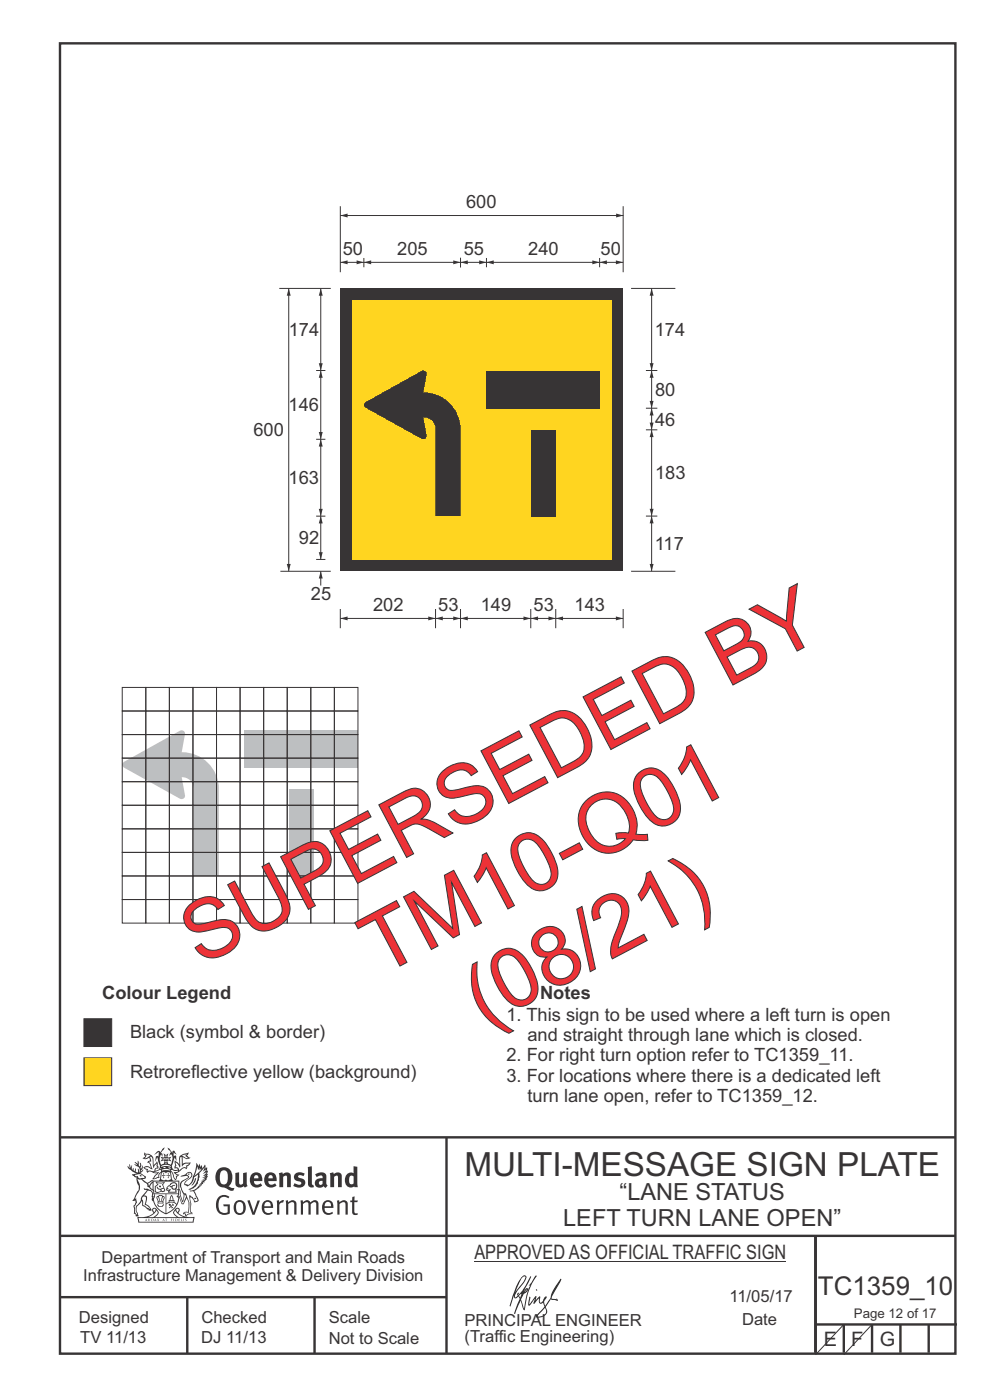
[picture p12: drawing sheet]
<svg xmlns="http://www.w3.org/2000/svg" width="210mm" height="297mm" viewBox="0 0 210 297" stroke-linecap="round" stroke-linejoin="round" font-family="sans-serif">
<g fill="none" stroke="#373435" stroke-width=".51">
<path d="M12.7 9.2h190v278h-190zM12.7 241.3h190M94.7 241.4v45.8M12.7 275.2h82M12.7 262.2h190.1M39.7 275.2v12M66.7 275.2v12M173 262.2v24.8M173 281h30M179 281v6M185 281v6M191 281v6"/>
<path d="M197 281v6"/>
</g>
<path d="M100.6 267.7h66.2" fill="none" stroke="#373435" stroke-width=".21"/>
<g fill="#373435">
<path d="M47 248.5a2.55 2.55 0 0 0 0 2.7l.3 .1a.81 .81 0 0 0 1-.9v-.6a1.04 1.04 0 0 0-1.1-1.5zM46.3 248.1a1.82 1.82 0 0 1 2.1-.2 1.82 1.82 0 0 1 .9 1.9 2.29 2.29 0 0 1-.8 1.9l.7 .3h.5l-.2 .6a2.87 2.87 0 0 1-2-.7 2.12 2.12 0 0 1-1.6-3.1z" fill-rule="evenodd"/>
<path d="M49.9 248.9l.8-.2v2a.46 .46 0 0 0 .3 .6 .46 .46 0 0 0 .6-.3v-2.1l.7-.2v2.4l.2 .5-.5 .4-.3-.3a1.02 1.02 0 0 1-1.2 .2 1.02 1.02 0 0 1-.6-1.1z" fill-rule="evenodd"/>
<path d="M54 249.5l-.1 .5h.9a.49 .49 0 0 0-.2-.6 .49 .49 0 0 0-.6 .1zM53.4 249.1a1.34 1.34 0 0 1 1.6-.2 1.34 1.34 0 0 1 .7 1.5v.2h-1.8a.77 .77 0 0 0 .5 .8 .77 .77 0 0 0 .9-.4l.3 .5a1.59 1.59 0 0 1-2 .2 1.59 1.59 0 0 1-.5-2z" fill-rule="evenodd"/>
<path d="M57.1 249.5l-.2 .5h1a.49 .49 0 0 0-.2-.6 .49 .49 0 0 0-.6 .1zM56.4 249.1a1.34 1.34 0 0 1 1.6-.2 1.34 1.34 0 0 1 .7 1.5v.2h-1.8a.77 .77 0 0 0 .5 .8 .77 .77 0 0 0 .9-.4l.4 .5a1.59 1.59 0 0 1-2.1 .2 1.59 1.59 0 0 1-.5-2z" fill-rule="evenodd"/>
<path d="M59.2 248.9l.7-.2 .1 .4a.95 .95 0 0 1 1-.3 .95 .95 0 0 1 .7 .8v2.3h-.8v-2.3a.46 .46 0 0 0-.8 .1v2.2h-.8z" fill-rule="evenodd"/>
<path d="M62.6 249.1a1.75 1.75 0 0 1 2-.1l-.2 .5-.6-.2a.43 .43 0 0 0-.6 .3l.4 .3a1.04 1.04 0 0 1 1.2 1.1 1.04 1.04 0 0 1-1.4 1l-1.2-.4 .3-.6 1 .4 .4-.4a.88 .88 0 0 0-1-.5l-.4-.2-.1-.4z" fill-rule="evenodd"/>
<path d="M65.3 247.6l.8-.2 .1 3.8 .3 .2 .1 .5a.88 .88 0 0 1-1-.1 .88 .88 0 0 1-.3-1z" fill-rule="evenodd"/>
<path d="M67.8 250.6a.43 .43 0 0 0-.1 .7 .43 .43 0 0 0 .7-.1v-.7zM66.8 249.2a1.7 1.7 0 0 1 2.4 .1v1.8l.3 .4-.4 .5-.5-.3a1.03 1.03 0 0 1-1.7-.2 1.03 1.03 0 0 1 .8-1.5h.7v-.4a.8 .8 0 0 0-1.2 .1z" fill-rule="evenodd"/>
<path d="M70 248.9l.7-.2 .1 .4a.95 .95 0 0 1 1-.3 .95 .95 0 0 1 .7 .8v2.3h-.8v-2.3a.46 .46 0 0 0-.8 .1v2.2h-.8z" fill-rule="evenodd"/>
<path d="M74.3 249.5a1.48 1.48 0 0 0 0 1.7h.5l.2-.1v-1.5l-.3-.2zM75 247.4l.8 .1 .1 4.4h-.7l-.1-.2a1.26 1.26 0 0 1-1.4 0 1.26 1.26 0 0 1-.5-1.3 1.29 1.29 0 0 1 .4-1.3 1.29 1.29 0 0 1 1.4-.2z" fill-rule="evenodd"/>
<path d="M46.4 253.9a1.72 1.72 0 0 1 2.3 0l-.3 .3a1.24 1.24 0 0 0-1.4-.2 1.24 1.24 0 0 0-.6 1.4 1.49 1.49 0 0 0 1.2 2l.7-.2v-1.3h-.8l-.1-.4h1.4v1.9a1.93 1.93 0 0 1-2.3 0 1.93 1.93 0 0 1-.7-2.2l.2-.7z" fill-rule="evenodd"/>
<path d="M50.4 255.1a1.65 1.65 0 0 0 .2 2.2 .99 .99 0 0 0 1-1.4 .78 .78 0 0 0-.4-.8 .78 .78 0 0 0-.8 0zM50 254.9a1.33 1.33 0 0 1 1.6-.1 1.33 1.33 0 0 1 .5 1.4 1.31 1.31 0 0 1-1.3 1.6 1.31 1.31 0 0 1-1.2-1.6v-.6z" fill-rule="evenodd"/>
<path d="M52.5 254.7l.5-.1 .8 2.6 .8-2.5h.5l-1.1 3h-.5z" fill-rule="evenodd"/>
<path d="M56.3 255.2l-.2 .7h1.3a.7 .7 0 0 0-.3-.8 .7 .7 0 0 0-.8 .1zM55.9 255a1.22 1.22 0 0 1 1.5-.2 1.22 1.22 0 0 1 .5 1.5h-1.8a.93 .93 0 0 0 .5 1 .93 .93 0 0 0 1.1-.2l.2 .3a1.43 1.43 0 0 1-1.8 .1 1.43 1.43 0 0 1-.6-1.7z" fill-rule="evenodd"/>
<path d="M58.7 254.7l.4-.1 .1 .5 .4-.4 .6-.1-.1 .6a.66 .66 0 0 0-.9 .6v1.9h-.4z" fill-rule="evenodd"/>
<path d="M60.6 254.8l.4-.2 .1 .5a.94 .94 0 0 1 1-.5 .94 .94 0 0 1 .8 .8v2.3h-.5l-.1-2.5a.81 .81 0 0 0-1.2 .3v2.2h-.4z" fill-rule="evenodd"/>
<path d="M63.7 254.7l.5-.1 .1 .5 .4-.3a.78 .78 0 0 1 1.2 .3 .9 .9 0 0 1 .9-.5 .9 .9 0 0 1 .8 .8v2.3h-.5l-.1-2.5a.67 .67 0 0 0-1.1 .3v2.2h-.5v-2.4l-.4-.2-.7 .4v2.2h-.5z" fill-rule="evenodd"/>
<path d="M69.1 255.2l-.2 .7h1.3a.7 .7 0 0 0-.3-.8 .7 .7 0 0 0-.8 .1zM68.7 255a1.22 1.22 0 0 1 1.5-.2 1.22 1.22 0 0 1 .5 1.5h-1.8a.93 .93 0 0 0 .4 1 .93 .93 0 0 0 1.2-.2l.2 .3a1.44 1.44 0 0 1-1.8 .1 1.44 1.44 0 0 1-.6-1.7z" fill-rule="evenodd"/>
<path d="M71.5 254.8l.4-.2 .1 .5a.94 .94 0 0 1 1-.5 .94 .94 0 0 1 .8 .8v2.3h-.5l-.1-2.5a.81 .81 0 0 0-1.2 .3v2.2h-.4z" fill-rule="evenodd"/>
<path d="M74.7 253.9l.5-.1v.9h.7l-.1 .4h-.6v2.1l.1 .2h.5l.1 .3a.75 .75 0 0 1-1.2-.6v-2h-.4v-.4h.4z" fill-rule="evenodd"/>
<path d="M30.8 244.9l1.1 .3-.9 .5h-.4l.6-.5zM31.8 245.5l.2-.1a2.44 2.44 0 0 1 .5 1.9l.1 .5 .6-1-.1 .6 .3 .3a.57 .57 0 0 0-.6 .8l-1-.2-.5 .2 .2-.5-.8-.3 .7-.1 .9 .5 .1-.1-.6-1.3-.2-.1 .5-.1zM30.7 244.4l-.1 .5 .2 .4-.6 .4a1.04 1.04 0 0 0 1.4-.1l.2 .6-.3 .1-.2 .4a.94 .94 0 0 1 .8 1.1l-.2-.1a1.16 1.16 0 0 0-1.5-.1l.3 .4 .4 .2 .1 .5 .2 .1 .1-.2a.94 .94 0 0 1 1.1 .3h.8l-1.2 1.2a1.13 1.13 0 0 0 1.2-.2l.4-.1v-.4l.4-.7a.83 .83 0 0 0-.6 1h-.3l-.7 .3 1.1-1.4-.5 .2-.5-.1 1.3-.5-.1-.2-.9 .4v-.3l.2-.2 .3 .1 .1-.3-.2-.4 .1-.6-.2-.3-.7 .9v-.7a1.42 1.42 0 0 0-1.6-1.8z" fill-rule="evenodd"/>
<path d="M38.5 245.3l.5-.3 .7-.1-.6 .3 .8 .5h-.3zM38.3 245.5h.2l.1 2a1.69 1.69 0 0 1 1.6-.7l-.8 .5 .1 .5a1.1 1.1 0 0 0-1.5 .6l-.1-.5-.2-.2h-.5l.3-.4-.3-.7a1.42 1.42 0 0 1 .9 1.1l.2-.1zM37.1 246.2l.1 1-.2 .3 .1 .5 .5-.1 .2 .2a.96 .96 0 0 1-1.2-.1l-.1 .1a1.06 1.06 0 0 0 1.3 .2v.1a.72 .72 0 0 1-.9 .2l.2 .5 .6 .2-.4 .2-.1 .7-.2-.4-.4-1.1-.4-.4 .4 .9a1.54 1.54 0 0 0 .7 1.2l.2-.3a.58 .58 0 0 1 .4-.7l.2-.2h-.3l-.5-.3 .9-.5a.93 .93 0 0 1 1.2-.5v.2l.2-.2 .1-.5a.99 .99 0 0 0 .7-.8l-1.3 .1-.3 .2-.1-1.4 .9 .4 .9-.3h-.4l-.5-.4 .4-.7-.6 .2a1.46 1.46 0 0 0-1.4 2.1l.1 .4-.3-.4z" fill-rule="evenodd"/>
<path d="M35.6 248.9l.2 .1-.1 .3 .4 .1-.4 .1v.5l-.1-.6h-.3l.3-.1z" fill-rule="evenodd"/>
<path d="M34.6 248.9l.2 .1v.3l.3 .1h-.3l-.1 .6v-.5l-.4-.1 .4-.1z" fill-rule="evenodd"/>
<path d="M34.3 248.8a.57 .57 0 0 1 .9 .2 .57 .57 0 0 1 .9-.2l.2 1.4h-.2a.57 .57 0 0 1-.9 0 .69 .69 0 0 1-1.1 0zM34.2 248.1l-.3 2.1-.1 .4h2.9l-.2-.4-.3-2.1h-.2v.3l-.8-.2-.8 .2v-.3z" fill-rule="evenodd"/>
<path d="M34.2 252.4a.3 .3 0 0 0 .6 0 .3 .3 0 0 0-.6 0zM33.3 251l.3 .3-.3 .3a.79 .79 0 0 0 0 1.3l.8-.2-.1-.3a.55 .55 0 0 1-.7-.6h.1l.2 .3 .3 .1 .8-.2-.4-.7 .4-.3-.7 .1zM33 250.7l1.1 .2 .9-.2-.4 .7 .4 1.1a.56 .56 0 0 1-.8 .3l-.2 .1a.73 .73 0 0 1-.9 .1 .73 .73 0 0 1-.3-.9v-.4l.6-.4z" fill-rule="evenodd"/>
<path d="M35.6 251.9l.7-.5a.58 .58 0 0 1 1-.1 .58 .58 0 0 1-.4 .9l-.3-.3a.43 .43 0 0 1 .6-.3v-.1a.57 .57 0 0 0-.8 .2l-.2-.1-.3 .1 .5 .2a.55 .55 0 0 0 .8 .4v.5h-1.3l.4-.3-.2-.2-.6 .1 .2-.2-.2-.1zM35.4 251.8l-.1 .2a.39 .39 0 0 0 .2 .6h.3l-.2 .4h1.9l-.1-.7a.86 .86 0 0 0-.1-1.4 .86 .86 0 0 0-1.3 .4z" fill-rule="evenodd"/>
<path d="M36 254.8h.8v.2h-.8zM36.4 253.8l.2 .8h-.4zM36.4 253.5l-.3 .5-.1 .6h-.2v.4l-.7 .4 .2 .2a1.48 1.48 0 0 1 2.1 .1l.2-.1-.6-.5v-.5h-.2l-.1-.6z" fill-rule="evenodd"/>
<path d="M35.8 255.4l.4 .1 .1 .3 .3-.2-.2-.2a.38 .38 0 0 1 .5 .5l-.2-.2-.3 .3 .4 .2-.4 .2-.1-.4-.4 .4-.1-.2 .4-.3-.1-.1-.2 .1z" fill-rule="evenodd"/>
<path d="M34.5 254h.2v.2l-.2 .6h-.2zM33.6 255.3h.9v.2a.55 .55 0 0 1-.8 .4v-.2l-.2-.1zM33.4 254h.2l.2 .8h-.2zM33.6 255h.8l.1 .1-.8 .1zM33.8 253.7h.5l-.2 1.1h-.1zM33.3 253.8l-.1 .3 .3 1.1a.48 .48 0 0 0-.1 .6 .48 .48 0 0 0 .5 .3l.5-.1a.49 .49 0 0 0 .2-.8l.3-1.1-.1-.3a1.42 1.42 0 0 0-1.5 0z" fill-rule="evenodd"/>
<path d="M33.7 251.5l.4 .1 .1 .3h-.3z" fill-rule="evenodd"/>
<path d="M41.3 250.1l.3-.2-.2 .9-.6 .7h-.2l.5-.7z" fill-rule="evenodd"/>
<path d="M39.7 249l.3-.2 .5 .2a.88 .88 0 0 1-.6 1.1 1.22 1.22 0 0 0-.8 1.3l.5 .2a.72 .72 0 0 0 .9-.4l.5-.8 .2-.6 .8-.6v.3a2.85 2.85 0 0 1-2 2.8l.1 .1a2.13 2.13 0 0 0 1.9-1.5v-.2a2.01 2.01 0 0 0 .3-1.8l1.1-1.3-.4 1 .7-.5-.7 1 .8-.4-.8 .8 .7-.1-.9 .5 .8-.1-.8 .4h.8l-.9 .3 .3 .2h-.4l.2 .3h-.3l.1 .3h-.4l.2 .3h-.2a2.16 2.16 0 0 1-2 1l.1 .2h.4a.76 .76 0 0 1 .7 .7l.5 1.2-.6 .2a1.45 1.45 0 0 0-1.1-1.3l.2 1.8-.1 1.8 .4 .3a1.07 1.07 0 0 0-1.2 .4v-.3l-.5-.2a.87 .87 0 0 1 1.1-.1v-.7a4.4 4.4 0 0 0-.6-3.1v-.3h-.3a2.16 2.16 0 0 1-.7-2.2l.3-.3 1.2-.8a.55 .55 0 0 0-.4-.8zM37.8 252.4a.76 .76 0 0 1 .3 1.1l.6 1.6 .4-1.7 .2 .1a.61 .61 0 0 1-.1 .9l-.3 .9h-.2l-.7-1.6-.3 .1a1.18 1.18 0 0 0 .1-1.4zM41.8 247.5l.2 .8 .3-.6v.6l.4-.5a1.9 1.9 0 0 1-1.1 1.4l-.4 .3zM38.3 249.6l1.3-.1 .2 .1v.3l-.5 .3a1.26 1.26 0 0 0-.9 1.9l.2 .6a1.84 1.84 0 0 1 .1 2.1l-.4-1.3a.96 .96 0 0 0-.4-1.3l-.4 .3a.78 .78 0 0 1 0 1.2l.1 .3h.4l.4 1.1a.38 .38 0 0 0 .2 .4 .38 .38 0 0 0 .4-.1l.6-1.2a2.94 2.94 0 0 1 .4 2.5l-.1 .5-.8-.1-.3 .4v.2l.4-.1 .1 .4 .2 .1a1.02 1.02 0 0 1 1.3-.5v-.4l-.3-.1 .1-1.8-.3-1.3 .1 .1a1.14 1.14 0 0 1 .8 .9 .63 .63 0 0 0 .8-.2 .63 .63 0 0 0-.1-.9l-.7-1.2 .9-.6 .2-.3 .3-.1-.1-.2h.4l-.1-.3h.3l-.1-.3 .5-.1-.2-.2 .6-.4v-.2h-.2l.4-.5-.3 .1 .3-.6-.4 .1 .4-.5v-.3l-.3 .2 .2-.6-.1-.3-.4 .3v-.8l-.6 .8-.2-.7-.2 .4-.3-.7-.1 .6-.5-.8-.1 1.4-.6 1.9a1.81 1.81 0 0 1-1 1.4l-.6-.2a1.75 1.75 0 0 1 1.1-1.2 .75 .75 0 0 0 .1-1.3 .75 .75 0 0 0-1.1 .5z" fill-rule="evenodd"/>
<path d="M41.2 254.1h.3l.2 .3h-.4z" fill-rule="evenodd"/>
<path d="M29.4 258.4h11.6l-.1 .8h-11.4zM31.4 258.2l.4-.1a2.48 2.48 0 0 0 1.4-1.3l.3 .5-.5 .6-.5 .3zM32.5 256.6l.3-.2 .2 .2-.3 .6zM37.2 256.8a2.65 2.65 0 0 0 1.8 1.4h-1.1l-.5-.3-.5-.6zM37.4 256.6l.2-.2 .3 .2-.3 .6zM29.2 258.2l.1 1.2h11.8l.2-1.1-.2-.1a4.1 4.1 0 0 1-3.3-.9l.3-.4-.1-.5a1.06 1.06 0 0 0-1.3 .9l.2 .4 .6 .5h-4.7l.3-.1a.84 .84 0 0 0 .6-.7 .84 .84 0 0 0-.5-.9l-.3-.2-.5 .1-.1 .5 .3 .4a4.2 4.2 0 0 1-3.4 .9z" fill-rule="evenodd"/>
<path d="M31 258.7l.1 .2h-.2zM31 258.6l-.3 .5 .4-.1 .2 .1z" fill-rule="evenodd"/>
<path d="M31.4 258.6h.2v.4a.25 .25 0 0 0 .2-.1 .25 .25 0 0 0-.1-.3h.1a.29 .29 0 0 1 0 .4 .29 .29 0 0 1-.4 0 .29 .29 0 0 1 0-.4z" fill-rule="evenodd"/>
<path d="M32.2 258.6a.22 .22 0 0 1 .3 .2 .22 .22 0 0 1-.3 .2zM32 258.6l.1 .5a.33 .33 0 0 0 .4-.1 .33 .33 0 0 0 0-.4 .33 .33 0 0 0-.5 0z" fill-rule="evenodd"/>
<path d="M32.9 258.7l.1 .2h-.2zM32.9 258.6l-.2 .5 .3-.1 .2 .1z" fill-rule="evenodd"/>
<path d="M33.3 258.6h.2l.1 .2 .2-.2-.2 .2 .2 .3-.3-.2v.2h-.2l.2-.3z" fill-rule="evenodd"/>
<path d="M34.7 258.7l.1 .2h-.2zM34.7 258.6l-.3 .5 .4-.1 .2 .1z" fill-rule="evenodd"/>
<path d="M35 258.6h.5h-.2v.5h-.2l.1-.5z" fill-rule="evenodd"/>
<path d="M36.2 258.6h.3h-.1v.2h.1h-.1v.3h-.2z" fill-rule="evenodd"/>
<path d="M36.7 258.6h.2v.5h-.2z" fill-rule="evenodd"/>
<path d="M37.3 258.6a.22 .22 0 0 1 .3 .2 .22 .22 0 0 1-.3 .2zM37.1 258.6v.5a.33 .33 0 0 0 .5-.1 .33 .33 0 0 0 0-.4 .33 .33 0 0 0-.5 0z" fill-rule="evenodd"/>
<path d="M37.8 258.6h.4h-.2v.2h.1h-.1v.2l.2 .1h-.4z" fill-rule="evenodd"/>
<path d="M38.4 258.6h.2l-.1 .4 .2 .1h-.3z" fill-rule="evenodd"/>
<path d="M38.9 258.6h.2v.5h-.2z" fill-rule="evenodd"/>
<path d="M39.3 258.6h.2l-.1 .1 .2 .2-.2 .2h-.1v-.2l.2 .1z" fill-rule="evenodd"/>
<path d="M34.2 247.4a1.51 1.51 0 0 1 2.1 .2 2.67 2.67 0 0 0-2.1 0zM35.7 247.6l.5 .2v.2l-.4-.1zM34.6 247.7l.5-.1 .1 .2h-.4zM34.1 247.9l.2 .1-.3 .1zM35 246.9l.2-.2 .3 .2zM34.9 245.7h.2v.3h-.2zM35 245.1l.2 .2 .2-.2-.1 .4h-.2zM35.1 246.3h.2l.1 .4-.2-.2-.2 .2zM35.3 245.7h.2v.3h-.2zM34.4 245.7l.3 .1 .1 .2-.4 .1 .2-.2zM35.7 245.8l.3-.1-.2 .2 .2 .2-.4-.1zM32.7 244.9l1-.5-.1 1-.2-.2-.3 .2-.3 1.1 .5-1 .3 .9a1.84 1.84 0 0 1 .2 1.7l.4 .1a2.48 2.48 0 0 1 2.2 .1l.2-.3-.2-.7 .7-1.7 .4 .6-.2-1-.2-.1-.2 .3v-.9l.6 .4-.6-.8-.3 .1-.1 .4-.5-.8-.5-.3 .2 .4 .6 .6-.5 .7 .5-.3a2.06 2.06 0 0 1-.1 2.2l-.5-.2-.2-.6 .2-.1 .7 .2-.4-.5 .4-.5-.7 .2-.2-.2 .2-.7-.5 .4-.5-.4 .2 .7-.2 .2-.7-.2 .4 .5-.4 .5 .8-.2 .1 .1-.2 .6-.5 .2a2.02 2.02 0 0 1 0-2.2l.3 .5-.1-.6-.3-.1 .8-1.3-.4 .4-.5 .7-.2-.3a.8 .8 0 0 0-.8 .5z" fill-rule="evenodd"/>
<path d="M29.2 250.1l.3 .2a.61 .61 0 0 1 .8 .3l.3 .2a.8 .8 0 0 1 .6 1l.4 .1 .6 .5a1 1 0 0 1 .4 1.1l-.1 .7v-.5h-.1a.96 .96 0 0 0-.8-1.3l-.2-.2h-.7l-.1-.1-.1 .1 .1 .3h.6l-1.2 1.4-.2 .9-.4 .6a1.33 1.33 0 0 0-.5 1.8l.2 .5a1.26 1.26 0 0 1-.5-1.4l-.1-.4a1.56 1.56 0 0 0 .4-1.7l-.3 .2 .2-.5a3.2 3.2 0 0 0 .7-3zM30.4 253.9h.4a2.06 2.06 0 0 1-.1 1.6l.7 .5 .4 .4-.6-.1-.8-.6-.1-.9a.51 .51 0 0 1 .1-.9zM28.6 249.3a1.52 1.52 0 0 1 2.1 .6l-1.1 .1-.2-.1-.1-.4-.5 .1zM27.5 247v.8l-.3-.4-.1 .1a3.1 3.1 0 0 0 1.9 1.5l-1 .1 .5 .6 .5 .1 .1 1.1a1.84 1.84 0 0 1-.3 2.5l-.4 .9-.3 .4 .2 .1 .4-.1 .1 .4-.2 .5-.3 .2 .1 1.8 .2-.1 .3 .6h.1l.5-.1-.2-.5a1.3 1.3 0 0 1-.1-1.7l.9-1 .2 1.1 .5 .2 .5 .5 .1-.1 .2 .4 .5-.1a1.85 1.85 0 0 0-1.2-1.4l.1-.2a1.39 1.39 0 0 0 0-1.5l-.5-.1 .5-.5a.66 .66 0 0 1 .9-.4 .66 .66 0 0 1 .3 .9l-.1 .4 .2-.1v.2l-.1 .3 .2 .5 .1-.3a2.24 2.24 0 0 0 .1-2.2 .73 .73 0 0 1-.7-.7 .73 .73 0 0 1 .6-.7v-.2a.94 .94 0 0 0-.9 .8 .48 .48 0 0 1-.1-.5 .48 .48 0 0 1 .5-.3l.5-.3a.51 .51 0 0 0-.8 .2l-.4 .3-1.1-.8 .6-.1 .2-.5-1.2-.7 .5-.4v-.4l-.4 .4v-.2a.69 .69 0 0 0 .2-1v.5l-.2 .2v-1.1l-.3-.2 .1 .6-.1 .2-.4-1.2v.6l-.6-.3 .5 .6-.6-.2 .3 .3a1 1 0 0 1 .7 1.5l-.2-.8v.8l-.5-.2v-.7l-.2 .6-.2-.1-.1-.6-.2 .4-.2-.2 .1-.7-.2 .5z" fill-rule="evenodd"/>
<path d="M29.6 249.5l.2-.2 .3 .3z" fill-rule="evenodd"/>
<path d="M32.4 250.5h5.6v2l-.2-.1v-1.7h-5.2v2.5h5.2v-.8l.1 .2-.1 1.1v-.3h-2.5v4a4.1 4.1 0 0 0 2.6-3.6l.1-.1a4 4 0 0 1-2.8 3.9 4.2 4.2 0 0 1-2.8-4.7l.1 1.3 .1-.2a3.8 3.8 0 0 0 2.5 3.4v-4h-2.5l-.2-.9z" fill-rule="evenodd"/>
<circle cx="40" cy="249.1" r=".17"/>
</g>
<path d="M17.8 216.1h5.9v5.9h-5.9z" fill-rule="evenodd" fill="#373435" stroke="#373435" stroke-width=".21"/>
<path d="M17.8 224.4h5.9v5.9h-5.9z" fill-rule="evenodd" fill="#ffd520" stroke="#373435" stroke-width=".21"/>
<path d="M77.2 55.7h20.5" fill="none" stroke="#373435" stroke-width=".21"/>
<g fill="#373435">
<path d="M96.1 55.2l1.6 .5-1.6 .4z"/>
<path d="M77.2 55.7l1.5-.5v.9z"/>
<path d="M72.2 61.2h60v60h-60z" fill-rule="evenodd"/>
</g>
<path d="M74.7 63.7h55v55h-55z" fill-rule="evenodd" fill="#ffd520"/>
<path d="M133.9 61.2h9.4M138.2 109.5v11.7" fill="none" stroke="#373435" stroke-width=".21"/>
<g fill="#373435">
<path d="M137.8 119.7h.8l-.4 1.5z"/>
<path d="M138.2 109.5l.4 1.5h-.8z"/>
</g>
<path d="M137 91.2h2.4M138.2 91.2v18.3M137 109.5h2.4" fill="none" stroke="#373435" stroke-width=".21"/>
<g fill="#373435">
<path d="M137.8 108h.8l-.4 1.5z"/>
<path d="M138.2 91.2l.4 1.5h-.8z"/>
</g>
<path d="M137 78.6h2.4M138.2 61.2v17.4" fill="none" stroke="#373435" stroke-width=".21"/>
<g fill="#373435">
<path d="M137.8 77.1h.8l-.4 1.5z"/>
<path d="M138.2 61.2l.4 1.5h-.8z"/>
</g>
<path d="M72.2 45.7h60" fill="none" stroke="#373435" stroke-width=".21"/>
<g fill="#373435">
<path d="M130.7 45.3l1.5 .4-1.5 .4z"/>
<path d="M72.2 45.7l1.5-.4v.8z"/>
</g>
<path d="M72.2 55.7h5M132.2 43.8v14" fill="none" stroke="#373435" stroke-width=".21"/>
<g fill="#373435">
<path d="M75.6 55.2l1.6 .5-1.6 .4z"/>
<path d="M72.2 55.7l1.5-.5v.9z"/>
</g>
<path d="M127.2 55.7h5" fill="none" stroke="#373435" stroke-width=".21"/>
<g fill="#373435">
<path d="M130.6 55.2l1.6 .5-1.6 .4z"/>
<path d="M127.2 55.7l1.5-.5v.9z"/>
</g>
<path d="M77.2 54.7v2M97.7 54.7v2.1M97.7 55.7h5.5" fill="none" stroke="#373435" stroke-width=".21"/>
<g fill="#373435">
<path d="M97.7 55.7l1.5-.5v.9z"/>
<path d="M101.7 55.2l1.5 .5-1.5 .4z"/>
</g>
<path d="M103.2 54.7v2M127.2 54.7v2M137 86.6h2.4M138.2 86.6v4.6" fill="none" stroke="#373435" stroke-width=".21"/>
<g fill="#373435">
<path d="M137.8 89.7h.8l-.4 1.5z"/>
<path d="M138.2 86.6l.4 1.5h-.8z"/>
</g>
<path d="M138.2 78.6v8" fill="none" stroke="#373435" stroke-width=".21"/>
<g fill="#373435">
<path d="M137.8 85.1h.8l-.4 1.5z"/>
<path d="M138.2 78.6l.4 1.6h-.8z"/>
</g>
<path d="M72.2 43.8v14M133.9 121.2h9.4" fill="none" stroke="#373435" stroke-width=".21"/>
<g fill="#373435">
<path d="M112.5 91.2h5.3v18.3h-5.3z" fill-rule="evenodd"/>
<path d="M103.2 78.7h24v7.9h-24z" fill-rule="evenodd"/>
</g>
<path d="M112.6 131.2h5.3" fill="none" stroke="#373435" stroke-width=".21"/>
<g fill="#373435">
<path d="M112.6 131.2l1.5-.4v.8z"/>
<path d="M116.3 130.8l1.6 .4-1.6 .4z"/>
</g>
<path d="M117.9 131.2h14.3" fill="none" stroke="#373435" stroke-width=".21"/>
<g fill="#373435">
<path d="M117.9 131.2l1.5-.4v.8z"/>
<path d="M130.6 130.8l1.6 .4-1.6 .4z"/>
</g>
<path d="M68 121.2v3M112.6 129.2v4.1M117.9 129.2v4.1M132.2 129.2v4.1" fill="none" stroke="#373435" stroke-width=".21"/>
<path d="M68 121.2l.5 1.5h-.9z" fill="#373435"/>
<path d="M59.2 61.2h11M92.4 131.2h5.3" fill="none" stroke="#373435" stroke-width=".21"/>
<g fill="#373435">
<path d="M96.1 130.8l1.6 .4-1.6 .4z"/>
<path d="M92.4 131.2l1.5-.4v.8z"/>
</g>
<path d="M61.2 61.2v60" fill="none" stroke="#373435" stroke-width=".21"/>
<g fill="#373435">
<path d="M60.8 119.7h.9l-.5 1.5z"/>
<path d="M61.2 61.2l.5 1.5h-.9z"/>
</g>
<path d="M59.5 121.2h10.7M72.2 131.2h20.2" fill="none" stroke="#373435" stroke-width=".21"/>
<g fill="#373435">
<path d="M90.8 130.8l1.6 .4-1.6 .4z"/>
<path d="M72.2 131.2l1.5-.4v.8z"/>
</g>
<path d="M72.2 129.2v4.1M92.4 129.2v4.1M97.7 129.2v4.1M97.7 131.2h14.9" fill="none" stroke="#373435" stroke-width=".21"/>
<g fill="#373435">
<path d="M111 130.8l1.6 .4-1.6 .4z"/>
<path d="M97.7 131.2l1.5-.4v.8z"/>
<path d="M77.4 85.4l12.2-6.8a.73 .73 0 0 1 .9 .8l-.7 3.9a7.8 7.8 0 0 1 7.9 7.6v18.6h-5.3v-18.6a2.5 2.5 0 0 0-2.6-2.3l.7 3.8a.74 .74 0 0 1-.3 .7 .74 .74 0 0 1-.8 0l-11.7-6.5a.7 .7 0 0 1-.3-1.2z" fill-rule="evenodd"/>
</g>
<path d="M103.2 55.7h24" fill="none" stroke="#373435" stroke-width=".21"/>
<g fill="#373435">
<path d="M125.7 55.2l1.5 .5-1.5 .4z"/>
<path d="M103.2 55.7l1.5-.5v.9z"/>
</g>
<path d="M67.1 78.6h1.9M67.1 118.7h1.9M67.1 109.5h1.9M68 109.5v9.2" fill="none" stroke="#373435" stroke-width=".21"/>
<g fill="#373435">
<path d="M67.6 117.2h.9l-.5 1.5z"/>
<path d="M68 109.5l.5 1.5h-.9z"/>
</g>
<path d="M68 78.6v14.6" fill="none" stroke="#373435" stroke-width=".21"/>
<g fill="#373435">
<path d="M68 78.6l.5 1.6h-.9z"/>
<path d="M67.6 91.7h.9l-.5 1.5z"/>
</g>
<path d="M67.1 93.2h1.9M68 93.2v16.3" fill="none" stroke="#373435" stroke-width=".21"/>
<g fill="#373435">
<path d="M67.6 108h.9l-.5 1.5z"/>
<path d="M68 93.2l.5 1.5h-.9z"/>
</g>
<path d="M68 61.2v17.4" fill="none" stroke="#373435" stroke-width=".21"/>
<g fill="#373435">
<path d="M67.6 77.1h.9l-.5 1.5z"/>
<path d="M68 61.2l.5 1.5h-.9z"/>
</g>
<path d="M179 281l-6 6.4" fill="none" stroke="#373435" stroke-width=".21"/>
<g fill="#bdbfc1">
<path d="M61.3 167.5h5.3v18.3h-5.3z" fill-rule="evenodd"/>
<path d="M51.9 155h24v8h-24z" fill-rule="evenodd"/>
<path d="M26.2 161.7l12.1-6.7a.73 .73 0 0 1 .9 .7l-.7 3.9a7.8 7.8 0 0 1 7.9 7.7v18.5h-5.3v-18.5a2.5 2.5 0 0 0-2.6-2.4l.7 3.8a.74 .74 0 0 1-.3 .7 .74 .74 0 0 1-.8 0l-11.7-6.5a.7 .7 0 0 1-.2-1.2z" fill-rule="evenodd"/>
</g>
<g fill="none" stroke="#373435" stroke-width=".21">
<path d="M25.9 145.8h5v5h-5zM25.9 150.8h5v5h-5zM25.9 155.8h5v5h-5zM30.9 145.8h5v5h-5zM30.9 150.8h5v5h-5zM30.9 155.8h5v5h-5zM35.9 145.8h5v5h-5zM35.9 150.8h5v5h-5zM35.9 155.8h5v5h-5zM40.9 145.8h5v5h-5zM40.9 150.8h5v5h-5zM40.9 155.8h5v5h-5z"/>
<path d="M45.9 145.8h5v5h-5zM45.9 150.8h5v5h-5zM45.9 155.8h5v5h-5zM50.9 145.8h5v5h-5zM50.9 150.8h5v5h-5zM50.9 155.8h5v5h-5zM55.9 145.8h5v5h-5zM55.9 150.8h5v5h-5zM55.9 155.8h5v5h-5zM60.9 145.8h5v5h-5zM60.9 150.8h5v5h-5zM60.9 155.8h5v5h-5z"/>
<path d="M65.9 145.8h5v5h-5zM65.9 150.8h5v5h-5zM65.9 155.8h5v5h-5zM70.9 145.8h5v5h-5zM70.9 150.8h5v5h-5zM70.9 155.8h5v5h-5zM25.9 160.8h5v5h-5zM25.9 165.8h5v5h-5zM25.9 170.8h5v5h-5zM25.9 175.8h5v5h-5zM30.9 160.8h5v5h-5zM30.9 165.8h5v5h-5z"/>
<path d="M30.9 170.8h5v5h-5zM30.9 175.8h5v5h-5zM35.9 160.8h5v5h-5zM35.9 165.8h5v5h-5zM35.9 170.8h5v5h-5zM35.9 175.8h5v5h-5zM40.9 160.8h5v5h-5zM40.9 165.8h5v5h-5zM40.9 170.8h5v5h-5zM40.9 175.8h5v5h-5zM45.9 160.8h5v5h-5zM45.9 165.8h5v5h-5z"/>
<path d="M45.9 170.8h5v5h-5zM45.9 175.8h5v5h-5zM50.9 160.8h5v5h-5zM50.9 165.8h5v5h-5zM50.9 170.8h5v5h-5zM50.9 175.8h5v5h-5zM55.9 160.8h5v5h-5zM55.9 165.8h5v5h-5zM55.9 170.8h5v5h-5zM55.9 175.8h5v5h-5zM60.9 160.8h5v5h-5zM60.9 165.8h5v5h-5z"/>
<path d="M60.9 170.8h5v5h-5zM60.9 175.8h5v5h-5zM65.9 160.8h5v5h-5zM65.9 165.8h5v5h-5zM65.9 170.8h5v5h-5zM65.9 175.8h5v5h-5zM70.9 160.8h5v5h-5zM70.9 165.8h5v5h-5zM70.9 170.8h5v5h-5zM70.9 175.8h5v5h-5zM25.9 180.8h5v5h-5zM25.9 185.8h5v5h-5z"/>
<path d="M25.9 190.8h5v5h-5zM30.9 180.8h5v5h-5zM30.9 185.8h5v5h-5zM30.9 190.8h5v5h-5zM35.9 180.8h5v5h-5zM35.9 185.8h5v5h-5zM35.9 190.8h5v5h-5zM40.9 180.8h5v5h-5zM40.9 185.8h5v5h-5zM40.9 190.8h5v5h-5zM45.9 180.8h5v5h-5zM45.9 185.8h5v5h-5z"/>
<path d="M45.9 190.8h5v5h-5zM50.9 180.8h5v5h-5zM50.9 185.8h5v5h-5zM50.9 190.8h5v5h-5zM55.9 180.8h5v5h-5zM55.9 185.8h5v5h-5zM55.9 190.8h5v5h-5zM60.9 180.8h5v5h-5zM60.9 185.8h5v5h-5zM60.9 190.8h5v5h-5zM65.9 180.8h5v5h-5zM65.9 185.8h5v5h-5z"/>
<path d="M65.9 190.8h5v5h-5zM70.9 180.8h5v5h-5zM70.9 185.8h5v5h-5zM70.9 190.8h5v5h-5zM185 281l-6 6.4"/>
</g>
<g fill="#252726">
<path d="M111.6 273.7l.2-.2-.5 .7zM110.4 274.5l.3 .1-.3 .8-.3-.5zM110.9 270.9h.5a9.3 9.3 0 0 1-2 3.1l-.1 .3 1-2.5zM110.6 271a14.7 14.7 0 0 0-2.2 4.9l-.3 1.2 .1 .1 .8-2.3a.42 .42 0 0 0 .2 .6 .42 .42 0 0 0 .6-.3l.2-.1 .3 .5-1.2 3.2h.2l1.1-2.9 .6 1.9 .2 .2 .2-.5a13.5 13.5 0 0 1 2-6.2l.5-.5-.2-.2-1.5 2.1 .3-.1a14.9 14.9 0 0 0-1.3 5.1l-.4-1.2a1.39 1.39 0 0 1 .2-1.8l.1-.2a.92 .92 0 0 0 .8-1.2 .75 .75 0 0 0-.7 .7l-.2 .2 1.6-3.4h-.1l-.4 .7a10.5 10.5 0 0 1-2.1 3.3l.1-.5a.32 .32 0 0 0-.3 .2 .32 .32 0 0 0 0 .4l-.5 .4a3.2 3.2 0 0 1 1.1-2.3l.5-.6a2.49 2.49 0 0 0 .7-1.6l-.3-.2z" fill-rule="evenodd"/>
<path d="M115.6 277.5a1.15 1.15 0 0 1 .1 1.3 1.15 1.15 0 0 1-1.2 .5h-.5zM112.3 275.1l-.3 1.7 .3 .2 1.2-1.5-.3 1.1 1.2-1.2a.94 .94 0 0 0 .3 1.2l.5-.3 .3 .9-1.2 1.3a.98 .98 0 0 0-.5 1 1.9 1.9 0 0 0 2.3-1.3l-.1-.2a1.02 1.02 0 0 1 .3-1.4l.5-1 1.5 .3-.2-.4v.2l-1.1-.1v-.3l2-3.6 .1-.2-.1-.2-1.8 2.7a6.6 6.6 0 0 1-1.5 3l-.2-.2a1.01 1.01 0 0 1 .4-1.4l.1-.2-.2-.1-.4 .4-.2 .5-.5 .4-.2-.4 .1-.9-.2-.1-.8 1 .2-1h-.1l-1.4 1.8 .2-1.5v-.1z" fill-rule="evenodd"/>
<path d="M113.7 273.6l.3 .2h-.3z" fill-rule="evenodd"/>
</g>
<g font-size="17.6" fill="#ed3237">
<text x="42.6" y="205" transform="rotate(-28 42.6 205)">SUPERSEDED BY</text>
<text x="80.8" y="207.1" transform="rotate(-28 80.8 207.1)">TM10-Q01</text>
<text x="102.6" y="217.9" transform="rotate(-28 102.6 217.9)">(08/21)</text>
</g>
<text font-size="7.1" fill="#373435" x="98.5" y="249.4">MULTI-MESSAGE SIGN PLATE</text>
<text font-size="5.5" fill="#373435" x="173.5" y="274.8">TC1359_10</text>
<g font-size="5" fill="#373435">
<text x="131.4" y="254.5">“LANE STATUS</text>
<text x="119.5" y="260.1">LEFT TURN LANE OPEN”</text>
</g>
<g font-size="4.2" fill="#373435">
<text x="100.6" y="267.2">APPROVED AS OFFICIAL TRAFFIC SIGN</text>
<text x="174.7" y="285.6">E</text>
<text x="180.5" y="285.6">F</text>
<text x="186.6" y="285.6">G</text>
</g>
<g font-size="3.9" fill="#373435">
<text x="98.9" y="44.2">600</text>
<text x="72.7" y="54.1">50</text>
<text x="84.3" y="54.1">205</text>
<text x="98.4" y="54.1">55</text>
<text x="112" y="54.1">240</text>
<text x="127.4" y="54.1">50</text>
<text x="61.2" y="71.3">174</text>
<text x="138.9" y="71.2">174</text>
<text x="138.9" y="84">80</text>
<text x="61.2" y="87.3">146</text>
<text x="53.8" y="92.6">600</text>
<text x="138.9" y="90.3">46</text>
<text x="138.9" y="101.7">183</text>
<text x="61.2" y="102.7">163</text>
<text x="63.4" y="115.5">92</text>
<text x="138.9" y="116.7">117</text>
<text x="66" y="127.4">25</text>
<text x="79.2" y="129.7">202</text>
<text x="93" y="129.7">53</text>
<text x="102" y="129.7">149</text>
<text x="113.2" y="129.7">53</text>
<text x="121.9" y="129.7">143</text>
<text x="21.7" y="212">Colour Legend</text>
<text x="114.6" y="212">Notes</text>
<text x="27.6" y="220.3">Black (symbol &amp; border)</text>
<text x="107.4" y="216.5">1. This sign to be used where a left turn is open</text>
<text x="111.9" y="220.9">and straight through lane which is closed.</text>
<text x="107.4" y="225.2">2. For right turn option refer to TC1359_11.</text>
<text x="27.6" y="228.6">Retroreflective yellow (background)</text>
<text x="107.4" y="229.5">3. For locations where there is a dedicated left</text>
<text x="111.9" y="233.9">turn lane open, refer to TC1359_12.</text>
</g>
<g font-size="3.5" fill="#373435">
<text x="21.6" y="267.9">Department of Transport and Main Roads</text>
<text x="17.7" y="271.8">Infrastructure Management &amp; Delivery Division</text>
<text x="16.7" y="280.6">Designed</text>
<text x="42.7" y="280.6">Checked</text>
<text x="69.7" y="280.6">Scale</text>
<text x="98.5" y="281.4">PRINCIPAL ENGINEER</text>
<text x="154.7" y="276.1">11/05/17</text>
<text x="157.4" y="281.2">Date</text>
<text x="17" y="284.8">TV 11/13</text>
<text x="42.7" y="284.8">DJ 11/13</text>
<text x="69.7" y="285.2">Not to Scale</text>
<text x="98.5" y="284.8">(Traffic Engineering)</text>
</g>
<text font-size="2.8" fill="#373435" x="181.1" y="279.7">Page 12 of 17</text>
</svg>
